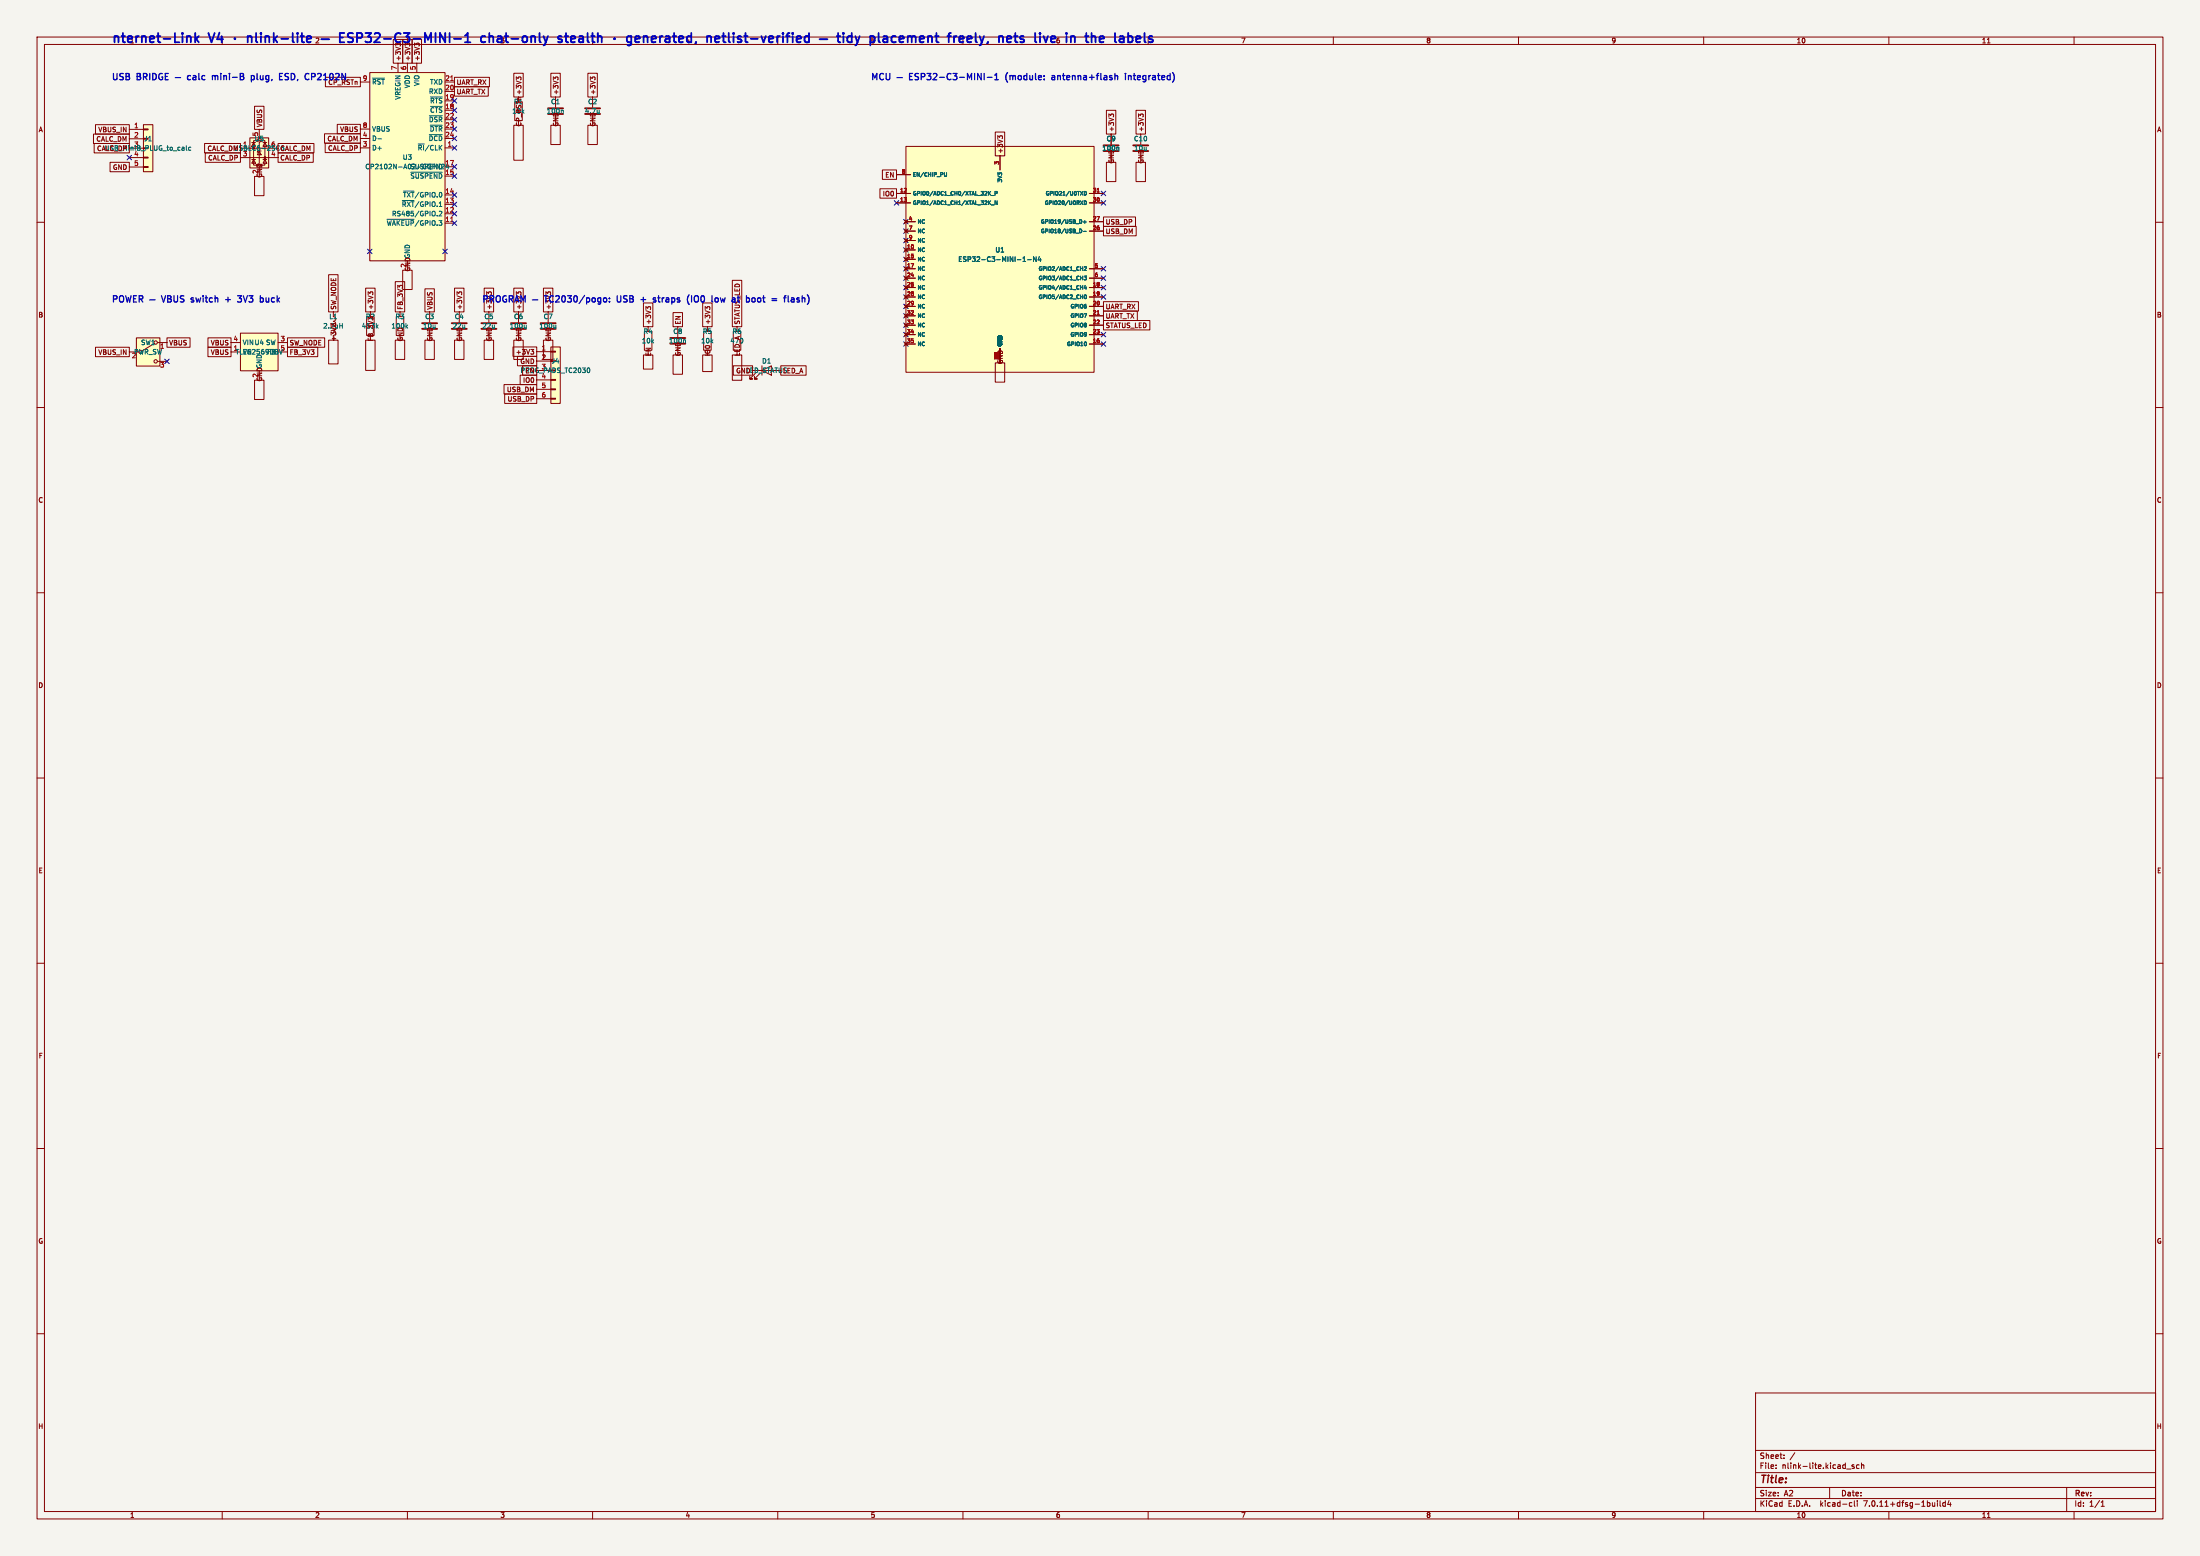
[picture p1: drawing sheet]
<svg xmlns="http://www.w3.org/2000/svg" width="594mm" height="420mm" viewBox="0 0 594 420" stroke-linecap="round" stroke-linejoin="round" font-family="sans-serif">
<path d="M0 0h594v420h-594z" fill="#f5f4ef" stroke="#f5f4ef" stroke-width=".27"/>
<g fill="none" stroke="#840000" stroke-width=".27">
<path d="M10 10h574v400h-574zM12 12h570v396h-570zM99.8 19.6h20.4v50.8h-20.4zM106.2 10.6h2.5v6.5h-2.5zM107.3 11.9l.3-.3 .5 .3M107.3 12.1l-.4-.5v.8M107.5 17.1v2.5M108.7 10.6h2.6v6.5h-2.6zM109.9 11.9l.2-.3 .6 .3M109.9 12.1l-.5-.5v.8M110 10v2M110 17.1v2.5"/>
<path d="M111.3 10.6h2.5v6.5h-2.5zM112.4 12.1l-.5-.5v.8M112.4 11.9l.3-.3 .5 .3M112.5 17.1v2.5M138.7 19.8h2.6v6.4h-2.6zM148.7 19.8h2.6v6.4h-2.6zM158.7 19.8h2.6v6.4h-2.6zM360 10v2M410 10v2M460 10v2M510 10v2M536.6 11.6h.7"/>
<path d="M560 10v2M25.2 36.2h9.7v2.5h-9.7zM25.4 38.7h9.5v2.6h-9.5zM25.8 33.6h9.1v2.6h-9.1zM34.9 40h3.8M34.9 34.9h3.8M34.9 37.5h3.8M38.7 34.8h1.3v.2h-1.3zM38.7 33.6h2.6v12.7h-2.6zM55.2 38.7h9.7v2.6h-9.7zM67.5 37.2h5v8.1h-5zM67.5 40h5"/>
<path d="M68 38.5h1M68.5 38.5l.5 1h-1zM68.7 28.7h2.6v6.2h-2.6zM69.5 38h-1v6.6h1M70 34.9v2.6l-.5 .5h1l-.5 .5v5.6l-.5 .5h1l-.5 .5M70.5 38h1v6.6h-1M71 38.5h1M71.5 38.5l.5 1h-1zM75.1 38.7h9.7v2.6h-9.7zM87.6 36.1h9.7v2.6h-9.7zM87.8 38.6h9.5v2.6h-9.5zM87.9 20.9h9.4v2.5h-9.4z"/>
<path d="M91.1 33.6h6.2v2.5h-6.2zM97.3 39.9h2.5M97.3 22.1h2.5M97.3 34.8h2.5M97.3 37.4h2.5M120.2 39.9h2.5M120.2 29.8h2.5M120.2 27.2h2.5M120.2 24.7h2.5M120.2 22.1h2.5M120.2 32.3h2.5M120.2 34.8h2.5"/>
<path d="M120.2 37.4h2.5M122.7 20.9h9.4v2.5h-9.4zM122.7 23.4h9.1v2.6h-9.1zM138.7 33.8h2.6v9.4h-2.6zM139 27.5h2v5h-2zM139.9 21l.2-.2 .6 .2M139.9 21.2l-.5-.4v.8M148.7 33.8h2.6v5.2h-2.6zM149.9 21.2l-.5-.4v.8M149.9 21l.2-.2 .6 .2M150 26.2v2.8M158.7 33.8h2.6v5.2h-2.6z"/>
<path d="M159.9 21l.2-.2 .6 .2M159.9 21.2l-.5-.4v.8M160 26.2v2.8M244.6 39.5h50.8v61h-50.8zM268.7 35.6h2.6v6.5h-2.6zM269.9 37.1l-.5-.5v.8M269.9 36.9l.2-.3 .6 .3M298.7 29.8h2.6v6.4h-2.6zM299.9 31.2l-.5-.4v.8M299.9 31l.2-.2 .6 .2M300 36.2v2.8M306.7 29.8h2.6v6.4h-2.6z"/>
<path d="M307.9 31l.2-.2 .6 .2M307.9 31.2l-.5-.4v.8M308 36.2v2.8M10 60h2M29.7 43.8h5.2v2.5h-5.2zM34.9 42.5h3.8M34.9 45.1h3.8M38.7 45h1.3v.2h-1.3zM38.7 42.4h1.3v.3h-1.3zM55.4 41.3h9.5v2.5h-9.5zM64.9 42.5h10.2M68 43h1"/>
<path d="M68.5 43l.5 1.1h-1zM68.7 47.6h2.6v5.2h-2.6zM71 43h1M71.5 43l.5 1.1h-1zM75.1 41.3h9.5v2.5h-9.5zM120.2 57.7h2.5M120.2 55.2h2.5M120.2 52.6h2.5M120.2 47.5h2.5M120.2 45h2.5M237.6 50.9h4.5v2.6h-4.5zM238.2 45.9h3.9v2.5h-3.9z"/>
<path d="M242.1 52.2h3.8M242.1 54.8h3.8M242.1 47.1h3.8M244.2 59.5l.8 .7M244.6 59.8h2.5M245 59.5l-.8 .7M270 42.1v3.8M294.1 52.2h3.8M294.1 54.8h3.8M294.1 59.8h3.8M297.9 58.6h8.7v2.5h-8.7zM298.7 43.8h2.6v5.2h-2.6z"/>
<path d="M306.7 43.8h2.6v5.2h-2.6zM582 60h2M88.7 74.1h2.6v10.1h-2.6zM98.7 77.8h2.6v6.4h-2.6zM99.9 79l.2-.2 .6 .2M99.9 79.2l-.5-.4v.8M106.7 76h2.6v8.2h-2.6zM108.7 72.9h2.6v5.2h-2.6zM114.7 78h2.6v6.2h-2.6zM120.2 60.2h2.5M122.7 77.8h2.6v6.4h-2.6zM123.9 79l.2-.2 .6 .2"/>
<path d="M123.9 79.2l-.5-.4v.8M130.7 77.8h2.6v6.4h-2.6zM131.9 79.2l-.5-.4v.8M131.9 79l.2-.2 .6 .2M138.7 77.8h2.6v6.4h-2.6zM139.9 79l.2-.2 .6 .2M139.9 79.2l-.5-.4v.8M146.7 77.8h2.6v6.4h-2.6zM147.9 79l.2-.2 .6 .2M147.9 79.2l-.5-.4v.8M197.7 75.7h2.6v12.5h-2.6zM244.2 67.1l.8 .7"/>
<path d="M244.2 69.6l.8 .8M244.2 72.2l.8 .7M244.2 74.7l.8 .8M244.2 77.2l.8 .8M244.2 79.8l.8 .7M244.2 62l.8 .8M244.2 64.5l.8 .8M244.6 67.5h2.5M244.6 70h2.5M244.6 72.5h2.5M244.6 77.6h2.5M244.6 75.1h2.5"/>
<path d="M244.6 62.4h2.5M244.6 64.9h2.5M245 67.1l-.8 .7M245 69.6l-.8 .8M245 72.2l-.8 .7M245 74.7l-.8 .8M245 77.2l-.8 .8M245 79.8l-.8 .7M245 62l-.8 .8M245 64.5l-.8 .8M294.1 72.5h3.8M294.1 77.6h3.8"/>
<path d="M294.1 75.1h3.8M294.1 62.4h3.8M297.9 61.1h8.9v2.5h-8.9zM25.8 93.7h9.1v2.6h-9.1zM34.9 95h2.6M36.8 91.2h6.4v7.6h-6.4zM41.7 92.7l-3.4 2M42.5 92.5h2.6M42.5 97.5h2.6M45.1 91.2h6.2v2.5h-6.2zM56.1 93.7h6.3v2.6h-6.3zM56.1 91.2h6.3v2.5h-6.3z"/>
<path d="M62.4 92.5h2.5M62.4 95h2.5M64.9 89.9h10.2v10.2h-10.2zM75.1 92.5h2.5M75.1 95h2.5M77.6 93.7h8.2v2.6h-8.2zM77.6 91.2h10.1v2.5h-10.1zM88.7 91.8h2.6v6.4h-2.6zM90 86.7l.4 .2 .2 .5-.2 .4-.4 .2M90 84.2v1.3M98.7 91.8h2.6v8.2h-2.6zM99 85.5h2v5h-2z"/>
<path d="M100 84.2v1.3M106.7 91.8h2.6v5.2h-2.6zM107 85.5h2v5h-2zM108 84.2v1.3M114.7 91.8h2.6v5.2h-2.6zM116 84.2v2.8M122.7 91.8h2.6v5.2h-2.6zM124 84.2v2.8M130.7 91.8h2.6v5.2h-2.6zM132 84.2v2.8M138.5 93.6h6.4v2.6h-6.4zM138.7 91.8h2.6v5.2h-2.6z"/>
<path d="M139.7 96.2h5.2v2.5h-5.2zM140 84.2v2.8M141.1 98.7h3.8v2.6h-3.8zM143.3 94.3h.8l-.4 .5M143.9 94.8l.2 .2-.2 .6M144.9 94.9h3.8M144.9 97.5h3.8M144.9 100h3.8M146.7 91.8h2.6v5.2h-2.6zM148 84.2v2.8M148.7 94.8h1.3v.2h-1.3zM148.7 93.6h2.6v15.3h-2.6z"/>
<path d="M173.7 95.8h2.6v3.8h-2.6zM173.7 81.8h2.6v6.4h-2.6zM174 89.5h2v5h-2zM174.9 83.2l-.5-.4v.8M174.9 83l.2-.2 .6 .2M175 88.2v1.3M181.7 84.4h2.6v3.8h-2.6zM181.7 95.8h2.6v5.2h-2.6zM183 88.2v2.8M189.7 81.8h2.6v6.4h-2.6zM189.7 95.8h2.6v4.5h-2.6zM190 89.5h2v5h-2z"/>
<path d="M190.9 83.2l-.5-.4v.8M191 88.2v1.3M197.7 95.8h2.6v6.8h-2.6zM198 89.5h2v5h-2zM198 98.7h5.2v2.6h-5.2zM199 88.2v1.3M205.7 100l2.6-1.3v2.6zM205.7 98.7v2.6M210.8 98.7h6.8v2.6h-6.8zM244.2 82.3l.8 .8M244.2 84.9l.8 .7M244.2 87.4l.8 .8"/>
<path d="M244.2 89.9l.8 .8M244.2 92.5l.8 .7M244.6 92.9h2.5M244.6 80.2h2.5M244.6 82.7h2.5M244.6 85.2h2.5M244.6 87.8h2.5M244.6 90.3h2.5M245 82.3l-.8 .8M245 84.9l-.8 .7M245 87.4l-.8 .8M245 89.9l-.8 .8"/>
<path d="M245 92.5l-.8 .7M268.7 97.9h2.6v5.2h-2.6zM270 94.1v3.8M294.1 92.9h3.8M294.1 80.2h3.8M294.1 82.7h3.8M294.1 85.2h3.8M294.1 87.8h3.8M294.1 90.3h3.8M297.9 81.4h9.5v2.6h-9.5zM297.9 84h9.2v2.5h-9.2zM297.9 86.5h12.6v2.5h-12.6z"/>
<path d="M10 110h2M68.7 102.6h2.6v5.2h-2.6zM136.1 103.8h8.8v2.5h-8.8zM136.3 106.3h8.6v2.6h-8.6zM140.4 101.3h4.5v2.5h-4.5zM144.9 102.5h3.8M144.9 105.1h3.8M144.9 107.6h3.8M148.7 107.5h1.3v.2h-1.3zM148.7 105h1.3v.2h-1.3zM148.7 102.4h1.3v.3h-1.3zM204 100.8l-1.6 1.5h.8h-.8v-.8"/>
<path d="M205.2 100.8l-1.5 1.5h.8h-.8v-.8M582 110h2M10 160h2M582 160h2M10 210h2M582 210h2M10 260h2M582 260h2M10 310h2M582 310h2M10 360h2M474 376h108v32h-108z"/>
<path d="M582 360h2M474 397.5h108M474 391.5h108M479.5 396.2v.2M479.5 395.4v.2M481.7 393.5v.2M481.7 392.7v.2M484.6 392.1l-1.3 1.9M498.6 396.5h1.1M500.6 395.4h-.4l-.2 .2 .1 .2 .5 .1v.4h-.6M502 395.4h-.5l-.3 .3 .2 .6h.6M502.6 395.5l.6-.1v1"/>
<path d="M502.6 394.9v1.5M60 408v2M110 408v2M160 408v2M210 408v2M260 408v2M310 408v2M360 408v2M410 408v2M460 408v2M474 404.5h108M474 401.5h108"/>
<path d="M494 401.5v3M499.6 405.6h.4M500 406.5l-.4 .1M500.7 405.1v1.3l.2 .2M501.5 405.1v.1M501.5 405.6v1M510 408v2M523.1 405.1v.1M523.1 405.6v1M523.8 405.1v1.3l.2 .2M525.2 405.6h-.4l-.3 .3 .2 .6h.5M525.2 405.1v1.5"/>
<path d="M526.2 405l-.3 1.1h.9M526.6 405.6v1M536.6 409.6h.7M558 401.5v6.5M560 408v2M567.3 406.6h.9M567.3 405.5l.4-.4v1.5"/>
<circle cx="42" cy="92.5" r=".46"/>
<circle cx="42" cy="97.5" r=".46"/>
</g>
<g fill="#ffffc2" stroke="#ffffc2" stroke-width=".27">
<path d="M148.7 93.6h2.6v15.3h-2.6z"/>
<path d="M67.5 37.2h5v8.1h-5z"/>
<path d="M38.7 33.6h2.6v12.7h-2.6z"/>
<path d="M36.8 91.2h6.4v7.6h-6.4z"/>
<path d="M64.9 89.9h10.2v10.2h-10.2z"/>
<path d="M99.8 19.6h20.4v50.8h-20.4z"/>
<path d="M244.6 39.5h50.8v61h-50.8z"/>
</g>
<g fill="none" stroke="#006464" stroke-width=".27">
<path d="M50.3 39.3v1.1l.2 .2M51.5 39.8l-.3-.1-.3 .3 .1 .5h.5M100.6 21.1h3.2M102 37.5h1M115.9 36.3h3.5M115.9 31.3h3.5M116.2 33.8h3.2M116.2 28.7h3.2M116.2 26.2h3.2M151.9 29.7l.2 .2v.7M161.8 29.7v.9M161.8 30.5h-.1"/>
<path d="M301.9 39.7l.2 .2v.7M104.5 59.2h7.3M108.6 54.1h3.2M108.9 51.6h2.9M110.9 46.5h8.5M118 58.2v.1M118.6 57.1l.5-.1 .2 .4-.8 .9h.8M119.9 44.9l-.7 .7h.7M121 44.7v.9M255.6 46.6l-.1 .9h-.4M267.7 52.8h.7M267.7 55.3h.7"/>
<path d="M268.7 52.2h.4l.1-.4-.5-.1v1M269.2 54.2v1l-.5-1v1M292.5 59.9h.8M292.8 51.7a.51 .51 0 0 1 .5 .5 .51 .51 0 0 1-.5 .5zM292.8 54.2a.51 .51 0 0 1 .5 .5 .51 .51 0 0 1-.5 .5zM292.9 59.5v.8M276.2 70.6h.7M276.2 69.7l.4-.4v1.3M277.5 70.1h.9M279.8 69.3v1.3l-.8-1.3v1.3M280.6 69.2l-.3 1h.8M280.9 69.7v.9"/>
<path d="M291.8 61.8a.54 .54 0 0 1 .3 .5 .54 .54 0 0 1-.3 .5M292.5 62.5h.8M292.7 74.5h.6l-.3 .4 .3 .1v.4h-.6M292.8 72.1l.3-.1 .2 .3-.6 .7h.6M292.9 79.7l.1-.1a.46 .46 0 0 1 .4 .5 .46 .46 0 0 1-.5 .4zM293 77l-.2 .7h.6M293.2 77.4v.7M76.3 94.3l-.5 1.3M91.7 87.9h.7M92.4 87.3v1.3M101.7 88.1l.4 .5M102.1 87.7l-.5 .5"/>
<path d="M109.7 88.1l.4 .5M110.1 87.7l-.5 .5M142.1 87.7v.9M142.1 88.5l-.2 .1M150.1 87.7v.9M150.1 88.5l-.2 .1M159.2 99.6v.7M184.9 91.7l.2 .2v.7"/>
</g>
<circle cx="71.5" cy="42.5" r=".25" fill="#840000" stroke="#840000" stroke-width=".27"/>
<g fill="none" stroke="#840000" stroke-width=".51">
<path d="M148 30.8h4M148 29.2h4M158 30.8h4M158 29.2h4M298 39.2h4M306 39.2h4M298 40.8h4M306 40.8h4M114 88.8h4M114 87.2h4M122 88.8h4M122 87.2h4"/>
<path d="M130 88.8h4M130 87.2h4M138 88.8h4M138 87.2h4M146 88.8h4M146 87.2h4M181 92.8h4M181 91.2h4"/>
</g>
<path d="M121.7 21.7h.7M121.7 59.8h.7M296.2 51.8h.6M296.2 84.9h.6" fill="none" stroke="#a90000" stroke-width=".27"/>
<g fill="none" stroke="#0000c2" stroke-width=".34">
<path d="M53.7 19.8v1.5l.2 .2M69.4 19.8v1.5l.2 .2M77.9 19.9l-.6-.1-.4 .3M86 19.8l-.2 .2M246.4 19.8h-.8v1.7h.8M248 19.9l-.6-.1-.4 .3 .2 .5 .7 .3v.5l-.2 .1-.7-.1M250.3 19.8h1l-.5 .7 .5 .1v.8l-.3 .1-.7-.1M252 20l.6-.2 .4 .5-1.1 1.2h1.1M256.8 20a.75 .75 0 0 0-1.1 .7 .75 .75 0 0 0 1.1 .7M257.3 19.8h1.1l-.6 .7 .5 .1v.8l-.2 .1-.8-.1M263.2 19.8v1.7M264.9 19.8v1.7l-.9-1.7v1.7"/>
<path d="M265.7 19.8v1.7M272.1 19.6a1.95 1.95 0 0 0 0 2.6M303.9 19.8v.2M47.3 21h1.5M51.4 20.5l-.5-.1-.3 .3 .2 .7h.6M52.2 20.5h.6l.1 1M52.9 20.8l-.6 .1-.2 .2 .2 .4 .6-.1M55.3 20.5l-.5-.1-.3 .3 .2 .7h.6M57.3 20.6l.5-.2 .3 .2M57.3 20.4v1.1M58.1 20.6l.2-.2 .5 .2M58.1 20.6v.9"/>
<path d="M67.9 20.5l.5-.1 .3 .3-.2 .7h-.6M67.9 20.4v1.7M76.9 20.3l1 .7-.3 .5-.7-.1M86.6 20.6l-.9 .9h1M242.2 21h1.4M245.6 20.6h.6M248.7 20.7l.9-.1v-.6l-.9-.2v1.7M253.7 20.9h1.3M259.1 20.9h1.3M261.2 21.5v-1.7l.6 1.2 .5-1.2v1.7M266.6 20.9h1.2M268.6 21.5h.9"/>
<path d="M268.6 20.3l.5-.5v1.7M284 20.5h.7l.1 1M284.8 20.8l-.6 .1-.2 .2 .2 .4 .6-.1M303.9 20.4v1.1M304.7 20.6l.6-.1 .1 1M304.7 20.4v1.1M306 20.4h.6M43.6 79.8l.5 1.7 .6-1.7M45.3 79.8h.5l.4 .3-.4 .5 .4 .2 .1 .4-.4 .3h-.6zM47 79.8v1.4l.3 .3h.3l.4-.3v-1.4M49.7 79.9l-.7-.1-.2 .2v.5l.7 .3 .2 .4-.4 .3-.6-.1M64.1 79.8h1.1l-.6 .7"/>
<path d="M65.7 79.8l.5 1.7 .6-1.7M131.3 79.8h-.7v1.7M136.7 79.9a.77 .77 0 0 0-1 .8 .77 .77 0 0 0 1.1 .7v-.6h-.3M139.5 79.8l-.5 1.7M146.9 79.8h1M150.1 80l.6-.2 .3 .5-1 1.2h1M151.9 79.9l.2-.1a.91 .91 0 0 1 .6 .9 .91 .91 0 0 1-.6 .8 1.13 1.13 0 0 1-.2-1.6zM153.2 79.8h1.1l-.6 .7 .5 .1v.8l-.3 .1-.7-.1M155.2 79.9l.1-.1a.91 .91 0 0 1 .6 .9 .91 .91 0 0 1-.6 .8 1.13 1.13 0 0 1-.1-1.6zM157.8 79.7l-1.4 2.2M166.7 79.8v1.4l.3 .3 .5-.1M177.8 79.8v1.5l.4 .2"/>
<path d="M188.3 79.9l-.1-.1a.57 .57 0 0 0-.7 .6v.6a.57 .57 0 0 0 .3 .5 .57 .57 0 0 0 .5-.1M201.5 79.8v1.7M206.2 79.8v1.5l.2 .2M216.6 79.8v1.7M40.4 81h1.5M45.3 80.6h.5M52.2 80.5l-.4-.1-.2 .2 .1 .3 .5 .1v.4h-.6M60.9 80.9h1.3M61.6 80.2v1.3M65 80.6l.2 .2-.2 .6M72.6 81.4h-.7M72.6 80.4v1.1"/>
<path d="M130.6 80.7h.7M134 80.1l.4-.3a.57 .57 0 0 1 .7 .6v.6a.57 .57 0 0 1-.6 .5 .57 .57 0 0 1-.6-.5zM137.5 80.7l.8-.1 .1-.6-.9-.2v1.7M137.9 80.7l.6 .8M141.2 81l.6-1.2v1.7M143.7 81h1.5M158.4 80.5l.5-.1 .3 .3-.2 .7h-.6M158.4 80.4v1.7M160 80.5l.4-.1 .3 .3v.5l-.3 .3-.5-.3zM162.2 80.5l-.5-.1-.3 .3 .2 .7h.6M162.2 80.4v1.4l-.3 .3-.4-.1M163.1 80.5l.4-.1 .3 .3v.5l-.3 .3-.6-.3z"/>
<path d="M164.5 81.4v.1M164.5 80.5v.1M173 80.9h1.3M177.6 80.4h.6M194.5 80.4l.3 1.1 .3-.8 .4 .8 .3-1.1M201.5 81.4l.5 .1M202 80.4l-.5 .1M205.3 80.6v.8M205.9 80.4h.7M212.9 81.4l.1 .1M214.2 80.4l-.5 .1M214.3 80.9h-.5l-.2 .2 .1 .3 .6 .1"/>
<path d="M216.7 80.5h.5l.1 1"/>
</g>
<g fill="none" stroke="#0000c2" stroke-width=".5">
<path d="M51.2 9.8l.3 .3v1.3M52.7 8.9v2.5M52.9 10.5l.8 .9M53.7 9.8l-1 .9M63.4 10.3v.3M66.9 9.8v1.6M66.9 10l.3-.2 .6 .1 .1 1.5M69.1 8.9v2.2l.4 .3M70.4 8.9v.3M70.4 9.8v1.6M71.6 10l.4-.2 .6 .1 .1 1.5M71.6 9.8v1.6"/>
<path d="M73.9 8.9v2.5M74.1 10.5l.8 .9M74.9 9.8l-1 .9M75.9 10.5h1.9M79 8.9v2.2l.4 .3M80.3 8.9v.3M80.3 9.8v1.6M81.2 9.8h.9M81.5 8.9v2.2l.1 .2 .5 .1M82.8 10.6l1.2-.3-.1-.4-.7-.1-.4 .3 .1 1.2h1M86.8 10.6h2.1M91.8 10.1h.8"/>
<path d="M92.9 8.9h-1.1v2.5h1.1M95.3 9l-.9-.1-.5 .5 .2 .6 1.1 .5v.7l-.3 .2-1-.1M96.4 10.2l1.2-.1 .2-.3-.1-.6-.3-.3h-1v2.5M98.7 8.9h1.5l-.8 1 .7 .2v1.1l-.4 .2h-.7l-.3-.2M101.2 9.2l.3-.3h.6l.4 .3 .1 .4-.1 .4-1.5 1.4h1.6M103.7 10.5h1.9M108.2 9.2a1 1 0 0 0-1.3-.1 1 1 0 0 0-.3 1.2 .94 .94 0 0 0 .5 1 .94 .94 0 0 0 1.1-.1M109 8.9h1.6l-.9 1 .7 .2v1.1l-.3 .2h-.7l-.4-.2M111.6 10.5h1.9M114.7 11.4v-2.5l.9 1.8 .8-1.8v2.5M117.6 8.9v2.5M120.2 8.9v2.5l-1.4-2.5v2.5"/>
<path d="M121.4 8.9v2.5M122.6 10.5h1.9M125.6 11.4h1.4M125.6 9.6l.7-.7v2.5M131 9.9l-.7-.1-.4 .4v.7l.2 .4h.9M132.1 10l.4-.2 .6 .1 .1 1.5M132.1 8.9v2.5M151.6 10.7v.6M152.5 9.8h.9M152.8 8.9v2.2l.1 .2 .5 .1M154.1 10.6l1.2-.3-.1-.4-.7-.1-.4 .3 .2 1.2h.9M170.4 9.9l-.7-.1-.4 .4v.7l.2 .4h.9"/>
<path d="M170.4 9.8v2l-.4 .5-.6-.2M171.5 10.6l1.2-.3-.1-.4-.7-.1-.4 .3 .1 1.2h1M173.8 10l.3-.2 .6 .1 .2 1.5M173.8 9.8v1.6M175.9 10.6l1.2-.3-.1-.4-.7-.1-.4 .3 .1 1.2h1M178.2 9.8v1.6M178.9 9.8l-.5 .1-.2 .3M179.7 9.9h1l.1 1.5M180.8 10.3l-.8 .2a.49 .49 0 0 0-.4 .4 .49 .49 0 0 0 .4 .5l.8-.1M181.6 9.8h1M182 8.9v2.2l.1 .2 .5 .1M184.5 10.1l-.4-.3h-.4l-.4 .3 .1 1.2h1"/>
<path d="M184.5 10.3l-1.2 .3M186.6 9.9l-.7-.1-.3 .2M186.6 8.9v2.5M186.6 11.3l-.2 .1M187.9 11.3l-.2 .5M190.9 10l.4-.2 .6 .1 .1 1.5M190.9 9.8v1.6M193.1 10.6l1.2-.3-.2-.4-.7-.1-.3 .3 .1 1.2h.9M195 9.8h.9M195.3 8.9v2.2l.1 .2 .5 .1M196.8 8.9v2.2l.3 .3M198.1 8.9v.3"/>
<path d="M198.1 9.8v1.6M225.9 9.8h1M226.3 8.9v2.2l.1 .2 .5 .1M227.7 8.9v.3M227.7 9.8v1.6M230 9.9l-.7-.1-.5 .4v.7l.2 .4h1M230 8.9v2.5M230.9 9.8l.6 1.6M231.5 11.4l-.2 .6-.4 .3M232.1 9.8l-.6 1.6M235 9.9l.7-.1 .5 .4M235 9.8v2.5"/>
<path d="M237.2 8.9v2.2l.4 .3M238.5 9.9h1l.1 1.5M239.6 10.3l-.8 .2a.49 .49 0 0 0-.4 .4 .49 .49 0 0 0 .4 .5l.8-.1M241.9 9.9l-.7-.1-.5 .4v.7l.2 .4h1M242.8 10.6l1.2-.3-.1-.4-.7-.1-.4 .3 .1 1.2h1M245.1 10l.7-.2 .4 .3M245.1 9.8v1.6M265.7 9.8l-.6 1.6M266.8 11.3l-.3 .5M280.8 8.9v.3M280.8 9.8v1.6M281.8 9.8l.6 1.6 .5-1.6"/>
<path d="M293 9.8h.9M293.3 8.9v2.2l.4 .3M303.1 9.8l-.7 .1M303.2 10.5h-.6a.49 .49 0 0 0-.4 .4 .49 .49 0 0 0 .4 .5h.6M309 8.9v2.2l.4 .3"/>
</g>
<g fill="none" stroke="#000084" stroke-width=".27">
<path d="M122.1 39.3l1.2 1.2M122.1 29.2l1.2 1.2M122.1 31.7l1.2 1.2M122.1 34.2l1.2 1.3M122.1 36.8l1.2 1.2M122.1 26.6l1.2 1.2M123.3 39.3l-1.2 1.2M123.3 29.2l-1.2 1.2M123.3 31.7l-1.2 1.2M123.3 34.2l-1.2 1.3M123.3 36.8l-1.2 1.2M123.3 26.6l-1.2 1.2"/>
<path d="M34.3 41.9l1.2 1.2M35.5 41.9l-1.2 1.2M122.1 52l1.2 1.2M122.1 59.6l1.2 1.3M122.1 57.1l1.2 1.2M122.1 44.4l1.2 1.2M122.1 54.6l1.2 1.2M122.1 46.9l1.2 1.3M123.3 52l-1.2 1.2M123.3 44.4l-1.2 1.2M123.3 59.6l-1.2 1.3M123.3 57.1l-1.2 1.2"/>
<path d="M123.3 54.6l-1.2 1.2M123.3 46.9l-1.2 1.3M241.5 54.2l1.2 1.2M242.7 54.2l-1.2 1.2M244 59.2l1.2 1.2M245.2 59.2l-1.2 1.2M297.3 51.6l1.2 1.2M297.3 54.2l1.2 1.2M298.5 51.6l-1.2 1.2M298.5 54.2l-1.2 1.2M99.2 67.3l1.2 1.2M100.4 67.3l-1.2 1.2"/>
<path d="M119.6 67.3l1.2 1.2M120.8 67.3l-1.2 1.2M244 69.4l1.2 1.2M244 64.3l1.2 1.2M244 66.9l1.2 1.2M244 79.6l1.2 1.2M244 77l1.2 1.2M244 74.5l1.2 1.2M244 71.9l1.2 1.2M244 61.8l1.2 1.2M245.2 69.4l-1.2 1.2M245.2 64.3l-1.2 1.2"/>
<path d="M245.2 66.9l-1.2 1.2M245.2 79.6l-1.2 1.2M245.2 77l-1.2 1.2M245.2 74.5l-1.2 1.2M245.2 71.9l-1.2 1.2M245.2 61.8l-1.2 1.2M297.3 77l1.2 1.2M297.3 79.6l1.2 1.2M297.3 74.5l1.2 1.2M297.3 71.9l1.2 1.2M298.5 77l-1.2 1.2M298.5 79.6l-1.2 1.2"/>
<path d="M298.5 74.5l-1.2 1.2M298.5 71.9l-1.2 1.2M44.5 96.9l1.2 1.3M45.7 96.9l-1.2 1.3M244 87.2l1.2 1.2M244 84.6l1.2 1.2M244 89.7l1.2 1.2M244 92.3l1.2 1.2M244 82.1l1.2 1.2M245.2 87.2l-1.2 1.2M245.2 84.6l-1.2 1.2M245.2 89.7l-1.2 1.2"/>
<path d="M245.2 92.3l-1.2 1.2M245.2 82.1l-1.2 1.2M297.3 92.3l1.2 1.2M297.3 89.7l1.2 1.2M298.5 92.3l-1.2 1.2M298.5 89.7l-1.2 1.2"/>
</g>
<g font-size="3.5" fill="#0000c2">
<text x="30" y="11.8">nternet-Link</text>
<text x="56.7" y="11.8">V4</text>
<text x="135" y="11.8">chat-only</text>
<text x="156.9" y="11.8">stealth</text>
<text x="200" y="11.8">netlist-verified</text>
<text x="247" y="11.8">placement</text>
<text x="269.2" y="11.8">freely,</text>
<text x="283.8" y="11.8">nets</text>
<text x="294.6" y="11.8">live</text>
<text x="304" y="11.8">in</text>
<text x="310.4" y="11.8">the</text>
</g>
<text font-size="2.8" fill="#840000" x="475" y="400.9">Title:</text>
<g font-size="2.4" fill="#0000c2">
<text x="30" y="21.8">USB</text>
<text x="37.1" y="21.8">BRIDGE</text>
<text x="59.4" y="21.8">mini-B</text>
<text x="70.6" y="21.8">plug,</text>
<text x="78.9" y="21.8">ESD,</text>
<text x="86.6" y="21.8">CP2102N</text>
<text x="235" y="21.8">MCU</text>
<text x="273" y="21.8">(module:</text>
<text x="286.1" y="21.8">antenna+flash</text>
<text x="306.6" y="21.8">integrated)</text>
<text x="30" y="81.7">POWER</text>
<text x="53.1" y="81.7">switch</text>
<text x="63" y="81.7">+</text>
<text x="67.1" y="81.7">3V3</text>
<text x="73.7" y="81.7">buck</text>
<text x="168.1" y="81.7">USB</text>
<text x="175.1" y="81.7">+</text>
<text x="179.2" y="81.7">straps</text>
<text x="189" y="81.7">(IO0</text>
<text x="196.4" y="81.7">low</text>
<text x="202.5" y="81.7">at</text>
<text x="207" y="81.7">boot</text>
<text x="214.6" y="81.7">=</text>
<text x="218.7" y="81.7">flash)</text>
</g>
<g font-size="2.1" fill="#840000">
<text x="475" y="394">Sheet:</text>
<text x="475" y="396.7">File:</text>
<text x="481.1" y="396.7">nlink-lite.kicad_sch</text>
<text x="475" y="406.9">KiCad</text>
<text x="475" y="404.1">Size:</text>
<text x="481.7" y="404.1">A2</text>
<text x="482.7" y="406.9">E.D.A.</text>
<text x="491.6" y="406.9">kicad-cli</text>
<text x="497" y="404.1">Date:</text>
<text x="503.5" y="406.9">7.0.11+dfsg-1build4</text>
<text x="560" y="404.3">Rev:</text>
<text x="560" y="406.9">Id:</text>
<text x="564.1" y="406.9">1/1</text>
</g>
<g font-size="1.8" fill="#0000c2">
<text x="35" y="11.9">1</text>
<text x="135" y="11.9">3</text>
<text x="185" y="11.9">4</text>
<text x="235" y="11.9">5</text>
<text x="285" y="11.9">6</text>
<text x="88.5" y="23.1">CP_RSTn</text>
<text x="133" y="83.7" transform="rotate(-90 133 83.7)">+3V3</text>
<text x="141" y="83.7" transform="rotate(-90 141 83.7)">+3V3</text>
<text x="149" y="83.7" transform="rotate(-90 149 83.7)">+3V3</text>
</g>
<g font-size="1.8" fill="#840000">
<text x="85" y="11.9">2</text>
<text x="335" y="11.9">7</text>
<text x="385" y="11.9">8</text>
<text x="435" y="11.9">9</text>
<text x="485" y="11.9">10</text>
<text x="535" y="11.9">11</text>
<text x="108.4" y="16.6" transform="rotate(-90 108.4 16.6)">+3V3</text>
<text x="111" y="16.6" transform="rotate(-90 111 16.6)">+3V3</text>
<text x="113.5" y="16.6" transform="rotate(-90 113.5 16.6)">+3V3</text>
<text x="123.2" y="23.1">UART_RX</text>
<text x="123.2" y="25.6">UART_TX</text>
<text x="138.7" y="28.3">R1</text>
<text x="151" y="25.7" transform="rotate(-90 151 25.7)">+3V3</text>
<text x="161" y="25.7" transform="rotate(-90 161 25.7)">+3V3</text>
<text x="10.3" y="35.9">A</text>
<text x="26.4" y="35.9">VBUS_IN</text>
<text x="71" y="34.4" transform="rotate(-90 71 34.4)">VBUS</text>
<text x="91.7" y="35.8">VBUS</text>
<text x="138.2" y="30.9">10k</text>
<text x="141" y="34.3" transform="rotate(-90 141 34.3)">CP_RSTn +3V3</text>
<text x="147.5" y="30.9">100n</text>
<text x="151" y="34.3" transform="rotate(-90 151 34.3)">GND</text>
<text x="157.8" y="30.9">4.7u</text>
<text x="161" y="34.3" transform="rotate(-90 161 34.3)">GND</text>
<text x="301" y="35.7" transform="rotate(-90 301 35.7)">+3V3</text>
<text x="309" y="35.7" transform="rotate(-90 309 35.7)">+3V3</text>
<text x="582.3" y="35.9">A</text>
<text x="25.9" y="38.4">CALC_DM</text>
<text x="26.1" y="41">CALC_DP</text>
<text x="55.9" y="41">CALC_DM</text>
<text x="63" y="40.9">USBLC6-2SC6 CALC_DM</text>
<text x="88.3" y="38.3">CALC_DM</text>
<text x="88.5" y="40.9">CALC_DP</text>
<text x="271" y="41.6" transform="rotate(-90 271 41.6)">+3V3</text>
<text x="306.1" y="40.9">10u</text>
<text x="30.4" y="46">GND</text>
<text x="56.1" y="43.5">CALC_DP</text>
<text x="69.7" y="47.1" transform="rotate(-90 69.7 47.1)">2</text>
<text x="75.6" y="43.5">CALC_DP</text>
<text x="301" y="44.3" transform="rotate(-90 301 44.3)">GND</text>
<text x="309" y="44.3" transform="rotate(-90 309 44.3)">GND</text>
<text x="71" y="48.1" transform="rotate(-90 71 48.1)">GND</text>
<text x="238.2" y="53.2">IO0</text>
<text x="238.9" y="48.1">EN</text>
<text x="298.4" y="60.8">USB_DP</text>
<text x="298.4" y="63.3">USB_DM</text>
<text x="109.7" y="72.4" transform="rotate(-90 109.7 72.4)">2</text>
<text x="111" y="73.4" transform="rotate(-90 111 73.4)">GNDGND</text>
<text x="91" y="83.7" transform="rotate(-90 91 83.7)">SW_NODE</text>
<text x="101" y="83.7" transform="rotate(-90 101 83.7)">+3V3</text>
<text x="109" y="83.7" transform="rotate(-90 109 83.7)">FB_3V3</text>
<text x="117" y="83.7" transform="rotate(-90 117 83.7)">VBUS</text>
<text x="125" y="83.7" transform="rotate(-90 125 83.7)">+3V3</text>
<text x="298.4" y="83.7">UART_RX</text>
<text x="10.3" y="85.9">B</text>
<text x="87.1" y="88.9">2.2uH</text>
<text x="97.6" y="88.9">453k</text>
<text x="98.7" y="86.3">R2</text>
<text x="105.6" y="88.9">100k</text>
<text x="114.1" y="88.9">10u</text>
<text x="122.1" y="88.9">22u</text>
<text x="130.1" y="88.9">22u</text>
<text x="137.5" y="88.9">100u</text>
<text x="145.5" y="88.9">100u</text>
<text x="176" y="87.7" transform="rotate(-90 176 87.7)">+3V3</text>
<text x="184" y="87.7" transform="rotate(-90 184 87.7)">EN</text>
<text x="192" y="87.7" transform="rotate(-90 192 87.7)">+3V3</text>
<text x="200" y="87.7" transform="rotate(-90 200 87.7)">STATUS_LED</text>
<text x="298.4" y="86.2">UART_TX</text>
<text x="298.4" y="88.7">STATUS_LED</text>
<text x="582.3" y="85.9">B</text>
<text x="26.4" y="96">VBUS_IN</text>
<text x="45.6" y="93.4">VBUS</text>
<text x="56.8" y="96">VBUS</text>
<text x="56.8" y="93.4">VBUS</text>
<text x="78.1" y="96">FB_3V3</text>
<text x="78.1" y="93.4">SW_NODE</text>
<text x="91" y="92.3" transform="rotate(-90 91 92.3)">+3V3</text>
<text x="101" y="92.3" transform="rotate(-90 101 92.3)">FB_3V3</text>
<text x="109" y="92.3" transform="rotate(-90 109 92.3)">GND</text>
<text x="117" y="92.3" transform="rotate(-90 117 92.3)">GND</text>
<text x="125" y="92.3" transform="rotate(-90 125 92.3)">GND</text>
<text x="133" y="92.3" transform="rotate(-90 133 92.3)">GND</text>
<text x="139.2" y="95.9">+3V3</text>
<text x="141" y="92.3" transform="rotate(-90 141 92.3)">GND</text>
<text x="149" y="92.3" transform="rotate(-90 149 92.3)">GND</text>
<text x="180.5" y="92.9">100n</text>
<text x="189.2" y="92.9">10k</text>
<text x="197.1" y="92.9">470</text>
<text x="140.4" y="98.4">GND</text>
<text x="141.8" y="101">EN</text>
<text x="176" y="96.3" transform="rotate(-90 176 96.3)">EN</text>
<text x="184" y="96.3" transform="rotate(-90 184 96.3)">GND</text>
<text x="192" y="96.3" transform="rotate(-90 192 96.3)">IO0</text>
<text x="198.6" y="101">GND</text>
<text x="200" y="96.3" transform="rotate(-90 200 96.3)">LED_A</text>
<text x="211.3" y="101">LED_A</text>
<text x="271" y="98.4" transform="rotate(-90 271 98.4)">GND</text>
<text x="69.7" y="102.1" transform="rotate(-90 69.7 102.1)">2</text>
<text x="71" y="103.1" transform="rotate(-90 71 103.1)">GNDGND</text>
<text x="136.7" y="106">USB_DM</text>
<text x="141.1" y="103.5">IO0</text>
<text x="136.9" y="108.6">USB_DP</text>
<text x="10.3" y="135.9">C</text>
<text x="582.3" y="135.9">C</text>
<text x="10.3" y="185.9">D</text>
<text x="582.3" y="185.9">D</text>
<text x="10.3" y="235.9">E</text>
<text x="582.3" y="235.9">E</text>
<text x="10.3" y="285.9">F</text>
<text x="582.3" y="285.9">F</text>
<text x="10.3" y="335.9">G</text>
<text x="582.3" y="335.9">G</text>
<text x="10.2" y="385.9">H</text>
<text x="582.2" y="385.9">H</text>
<text x="35" y="409.9">1</text>
<text x="85" y="409.9">2</text>
<text x="135" y="409.9">3</text>
<text x="185" y="409.9">4</text>
<text x="235" y="409.9">5</text>
<text x="285" y="409.9">6</text>
<text x="335" y="409.9">7</text>
<text x="385" y="409.9">8</text>
<text x="435" y="409.9">9</text>
<text x="485" y="409.9">10</text>
<text x="535" y="409.9">11</text>
</g>
<g font-size="1.8" fill="#a90000">
<text x="97.9" y="21.9">9</text>
<text x="107.2" y="19" transform="rotate(-90 107.2 19)">7</text>
<text x="109.7" y="19" transform="rotate(-90 109.7 19)">6</text>
<text x="112.3" y="19" transform="rotate(-90 112.3 19)">5</text>
<text x="120.1" y="21.9">21</text>
<text x="120.1" y="29.5">18</text>
<text x="120.1" y="27">19</text>
<text x="120.1" y="24.4">20</text>
<text x="36.1" y="34.7">1</text>
<text x="97.9" y="34.6">8</text>
<text x="120.1" y="32">22</text>
<text x="120.1" y="34.6">23</text>
<text x="36.1" y="37.2">2</text>
<text x="97.9" y="39.7">3</text>
<text x="97.9" y="37.1">4</text>
<text x="120.1" y="37.1">24</text>
<text x="120.7" y="39.7">1</text>
<text x="36.1" y="44.8">5</text>
<text x="120.1" y="47.3">15</text>
<text x="120.1" y="52.4">14</text>
<text x="120.1" y="60">11</text>
<text x="120.1" y="57.4">12</text>
<text x="120.1" y="54.9">13</text>
<text x="43.1" y="94.4">1</text>
<text x="62.9" y="94.7">1</text>
<text x="62.9" y="92.2">4</text>
<text x="75.6" y="92.2">3</text>
<text x="75.6" y="94.7">5</text>
<text x="146.1" y="94.7">1</text>
<text x="35.5" y="97">2</text>
<text x="43.1" y="99.5">3</text>
<text x="146.1" y="97.2">2</text>
<text x="146.1" y="104.8">5</text>
<text x="146.1" y="107.4">6</text>
</g>
<g font-size="1.8" fill="#006464">
<text x="100.3" y="23">~{RST}</text>
<text x="110.9" y="23.9" transform="rotate(-90 110.9 23.9)">VDD</text>
<text x="113.4" y="23.3" transform="rotate(-90 113.4 23.3)">VIO</text>
<text x="116" y="23">TXD</text>
<text x="108.3" y="27" transform="rotate(-90 108.3 27)">VREGIN</text>
<text x="115.7" y="25.5">RXD</text>
<text x="116" y="28.1">~{RTS}</text>
<text x="148.7" y="28.3">C1</text>
<text x="158.7" y="28.3">C2</text>
<text x="100.3" y="35.7">VBUS</text>
<text x="115.7" y="33.2">~{DSR}</text>
<text x="115.9" y="35.7">~{DTR}</text>
<text x="116" y="30.6">~{CTS}</text>
<text x="28.1" y="40.9">USB_MiniB_PLUG_to_calc</text>
<text x="36.1" y="39.7">3</text>
<text x="38.8" y="38.3">J1</text>
<text x="65.5" y="39.7">1</text>
<text x="68.6" y="38.3">U5</text>
<text x="69.7" y="36.9" transform="rotate(-90 69.7 36.9)">5</text>
<text x="73.1" y="39.7">6</text>
<text x="100.3" y="40.8">D+</text>
<text x="100.3" y="38.2">D-</text>
<text x="112.7" y="40.8">~{RI}/CLK</text>
<text x="115.6" y="38.2">~{DCD}</text>
<text x="297.5" y="40.9">100n</text>
<text x="298.7" y="38.3">C9</text>
<text x="306.1" y="38.3">C10</text>
<text x="36.1" y="42.3">4</text>
<text x="65.5" y="42.3">3</text>
<text x="73.1" y="42.3">4</text>
<text x="98.5" y="45.9">CP2102N-A02-GQFN24</text>
<text x="108.6" y="43.3">U3</text>
<text x="110.7" y="45.9">SUSPEND</text>
<text x="120.1" y="44.7">17</text>
<text x="108.7" y="53.5">~{TXT}/GPIO.0</text>
<text x="110.7" y="48.4">~{SUSPEND}</text>
<text x="105.7" y="58.6">RS485/GPIO.2</text>
<text x="108.4" y="56">~{RXT}/GPIO.1</text>
<text x="104.3" y="61.1">~{WAKEUP}/GPIO.3</text>
<text x="258.6" y="70.9">ESP32-C3-MINI-1-N4</text>
<text x="268.6" y="68.3">U1</text>
<text x="88.8" y="86.3">L1</text>
<text x="106.7" y="86.3">R3</text>
<text x="114.7" y="86.3">C3</text>
<text x="122.7" y="86.3">C4</text>
<text x="130.7" y="86.3">C5</text>
<text x="138.7" y="86.3">C6</text>
<text x="146.7" y="86.3">C7</text>
<text x="36.1" y="95.9">PWR_SW</text>
<text x="38" y="93.3">SW1</text>
<text x="63.5" y="95.9">TLV62569DBV</text>
<text x="65.4" y="95.9">EN</text>
<text x="65.4" y="93.3">VINU4 SW</text>
<text x="72" y="95.9">FB</text>
<text x="173.2" y="92.9">10k</text>
<text x="173.7" y="90.3">R4</text>
<text x="181.7" y="90.3">C8</text>
<text x="189.7" y="90.3">R5</text>
<text x="197.7" y="90.3">R6</text>
<text x="140.4" y="100.9">PROG_PADS_TC2030</text>
<text x="146.1" y="99.7">3</text>
<text x="148.8" y="98.3">J4</text>
<text x="201.3" y="100.9">LED_STATUS</text>
<text x="205.7" y="98.3">D1</text>
<text x="146.1" y="102.3">4</text>
</g>
<g font-size="1.4" fill="#a90000">
<text x="243.4" y="46.9">8</text>
<text x="269.7" y="44.6" transform="rotate(-90 269.7 44.6)">3</text>
<text x="242.9" y="52">12</text>
<text x="295" y="52">31</text>
<text x="242.9" y="54.5">13</text>
<text x="245.3" y="59.6">4</text>
<text x="295" y="59.6">27</text>
<text x="295" y="54.5">30</text>
<text x="245.3" y="62.1">7</text>
<text x="245.3" y="64.7">9</text>
<text x="295" y="62.1">26</text>
<text x="244.8" y="67.2">10</text>
<text x="244.8" y="69.7">15</text>
<text x="244.8" y="72.3">17</text>
<text x="244.8" y="74.8">24</text>
<text x="244.8" y="77.4">25</text>
<text x="295" y="77.4">18</text>
<text x="295.4" y="72.3">5</text>
<text x="295.4" y="74.8">6</text>
<text x="244.8" y="79.9">28</text>
<text x="244.8" y="82.4">29</text>
<text x="295" y="79.9">19</text>
<text x="295" y="82.4">20</text>
<text x="244.8" y="85">32</text>
<text x="244.8" y="87.5">33</text>
<text x="295" y="85">21</text>
<text x="295" y="87.5">22</text>
<text x="244.8" y="90.1">34</text>
<text x="244.8" y="92.6">35</text>
<text x="295" y="92.6">16</text>
<text x="295" y="90.1">23</text>
<text x="269.7" y="97.1" transform="rotate(-90 269.7 97.1)">11</text>
<text x="269.7" y="97.1" transform="rotate(-90 269.7 97.1)">14</text>
</g>
<g font-size="1.4" fill="#006464">
<text x="246.4" y="47.9">EN/CHIP_PU</text>
<text x="246.4" y="52.9">GPIO0/ADC1_CH0/XTAL_32K_P</text>
<text x="270.7" y="49.4" transform="rotate(-90 270.7 49.4)">3V3</text>
<text x="282.2" y="52.9">GPIO21/U0TXD</text>
<text x="246.4" y="55.5">GPIO1/ADC1_CH1/XTAL_32K_N</text>
<text x="281.9" y="55.5">GPIO20/U0RXD</text>
<text x="247.6" y="60.6">NC</text>
<text x="247.6" y="63.1">NC</text>
<text x="247.6" y="65.6">NC</text>
<text x="280.9" y="63.1">GPIO18/USB_D-</text>
<text x="280.9" y="60.6">GPIO19/USB_D+</text>
<text x="247.6" y="68.2">NC</text>
<text x="247.6" y="70.7">NC</text>
<text x="247.6" y="73.3">NC</text>
<text x="247.6" y="75.8">NC</text>
<text x="280.3" y="73.3">GPIO2/ADC1_CH2</text>
<text x="280.3" y="75.8">GPIO3/ADC1_CH3</text>
<text x="247.6" y="78.3">NC</text>
<text x="247.6" y="80.9">NC</text>
<text x="247.6" y="83.4">NC</text>
<text x="280.3" y="78.3">GPIO4/ADC1_CH4</text>
<text x="280.3" y="80.9">GPIO5/ADC2_CH0</text>
<text x="288.9" y="83.4">GPIO6</text>
<text x="247.6" y="86">NC</text>
<text x="247.6" y="88.5">NC</text>
<text x="288.9" y="86">GPIO7</text>
<text x="288.9" y="88.5">GPIO8</text>
<text x="247.6" y="91">NC</text>
<text x="247.6" y="93.6">NC</text>
<text x="270.7" y="93.6" transform="rotate(-90 270.7 93.6)">GND</text>
<text x="287.9" y="93.6">GPIO10</text>
<text x="288.9" y="91">GPIO9</text>
</g>
<text font-size="1.4" fill="#840000" x="269.7" y="97.1" transform="rotate(-90 269.7 97.1)">47</text>
</svg>
